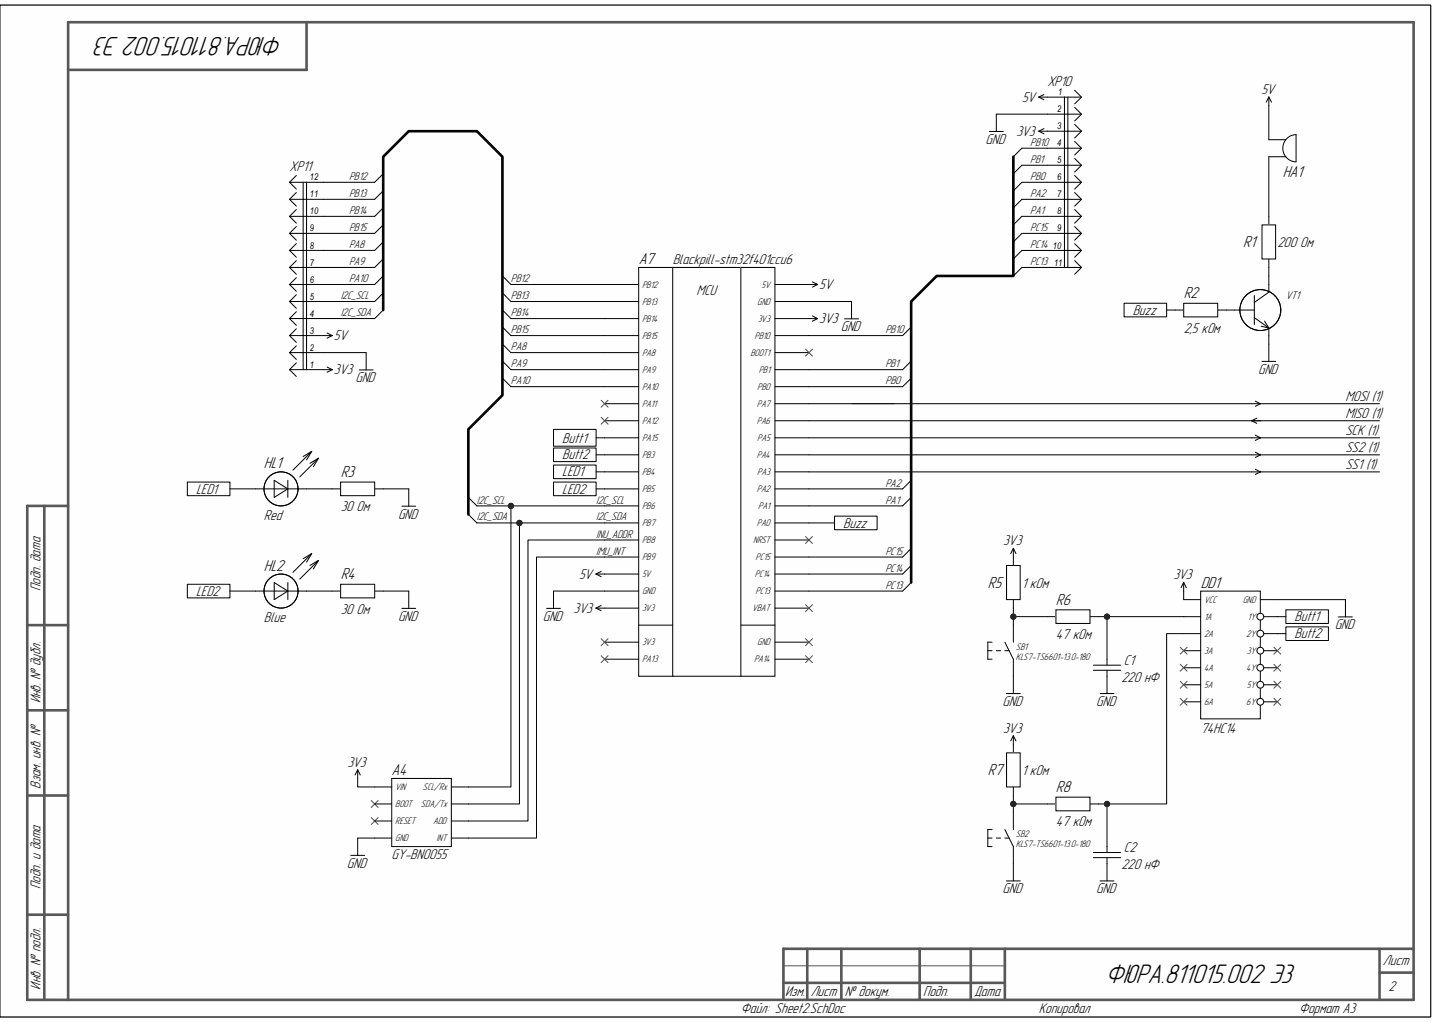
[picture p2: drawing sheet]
<svg xmlns="http://www.w3.org/2000/svg" width="420mm" height="297mm" viewBox="0 0 420 297" stroke-linecap="round" stroke-linejoin="round" font-family="sans-serif">
<path d="M0 1.5h415.8v294h-415.8z" fill-rule="evenodd" fill="#fefefe"/>
<path d="M0 1.5h415.8v294h-415.8z" fill="none" stroke="#000" stroke-width=".29"/>
<path d="M0 1.5h415.8v294h-415.8z" fill-rule="evenodd" fill="#fefefe"/>
<path d="M0 1.5h415.8v294h-415.8z" fill="none" stroke="#000" stroke-width=".29"/>
<g fill="none" stroke="#585858" stroke-width=".76">
<path d="M89.1 6.4v13.9h-69.3M12.9 147v143.6M19.8 147h-11.9v143.6h403v-284.1h-391.1v284.1M7.9 181.7h11.9M7.9 206.4h11.9M7.9 231.2h11.9M7.9 265.8h11.9M234.6 275.7v14.9M244.5 275.7v14.9M267.3 275.7v14.9M282.2 275.7v14.9M292.1 275.7v14.9"/>
<path d="M401 275.7v14.9M410.9 275.7h-183.2v14.9M227.7 285.6h64.4M401 282.7h9.9"/>
</g>
<path d="M227.7 280.7h64.4" fill="none" stroke="#585858" stroke-width=".29"/>
<path d="M185.6 77.7h9.9v118.8h-9.9z" fill-rule="evenodd" fill="#fefefe"/>
<path d="M185.6 77.7h9.9v118.8h-9.9z" fill="none" stroke="#000" stroke-width=".29"/>
<path d="M195.5 77.7h19.8v118.8h-19.8z" fill-rule="evenodd" fill="#fefefe"/>
<path d="M195.5 77.7h19.8v118.8h-19.8z" fill="none" stroke="#000" stroke-width=".29"/>
<path d="M215.3 77.7h9.9v118.8h-9.9z" fill-rule="evenodd" fill="#fefefe"/>
<g fill="none" stroke="#000" stroke-width=".29">
<path d="M215.3 77.7h9.9v118.8h-9.9zM175.7 82.7h9.9M175.7 87.6h9.9M175.7 92.6h9.9M175.7 97.5h9.9M225.2 82.7h9.9M225.2 87.6h9.9M225.2 92.6h9.9M225.2 97.5h9.9M245.5 92.7h4M247.5 87.6v5.1M341.6 90.1h2.4"/>
<path d="M353.9 90.1h10.7M364.6 92.3l4.2 3M364.6 85.9v8.4M366.6 94.8l2.2 .5M367.5 93.3l1.3 2M368.8 80.2v4.5M368.8 95.5v4.5M368.8 84.9l-4.2 3M175.7 102.5h9.9M175.7 107.4h9.9M175.7 112.4h9.9M175.7 117.3h9.9"/>
<path d="M225.2 102.5h9.9M225.2 107.4h9.9M225.2 112.4h9.9M225.2 117.3h9.9M175.7 122.3h9.9M175.7 127.2h9.9M175.7 132.2h9.9M175.7 137.1h9.9M225.2 122.3h9.9M225.2 127.2h9.9M225.2 132.2h9.9M225.2 137.1h9.9"/>
<path d="M175.7 142.1h9.9M175.7 147h9.9M175.7 152h9.9M175.7 156.9h9.9M225.2 142.1h9.9M225.2 147h9.9M225.2 152h9.9M225.2 156.9h9.9M158.9 176.8h4M160.9 171.8v5M173.2 166.8h12.4M173.2 166.8l1.5 .8"/>
<path d="M174.7 166.1l-1.5 .7M175.7 161.9h9.9M175.7 171.8h9.9M175.7 176.7h9.9M225.2 161.9h9.9M225.2 166.8h9.9M225.2 171.8h9.9M225.2 176.7h9.9M175.7 186.6h9.9M175.7 191.6h9.9M185.6 181.7h9.9M215.3 181.7h9.9"/>
<path d="M225.2 186.6h9.9M225.2 191.6h9.9"/>
<circle cx="366.3" cy="90.1" r="5.9"/>
</g>
<path d="M344 88.1h9.9v4h-9.9z" fill-rule="evenodd" fill="#fefefe"/>
<path d="M368.8 62.9v2.5M368.8 75.3v2.4M344 88.1h9.9v4h-9.9z" fill="none" stroke="#000" stroke-width=".29"/>
<path d="M366.8 65.4h4v9.9h-4z" fill-rule="evenodd" fill="#fefefe"/>
<path d="M368.8 28.2l-.8 1.5M368.8 28.2l.7 1.5M368.8 28.2v2.5M376.7 39.1a3.9 3.9 0 0 0-3.8 4 3.9 3.9 0 0 0 3.7 3.9M376.7 39.1v8M368.8 40.6h4.9M368.8 45.6h4.9M366.8 65.4h4v9.9h-4zM366.8 105h4M368.8 100v5" fill="none" stroke="#000" stroke-width=".29"/>
<path d="M326.7 88.1h12.4v4h-12.4z" fill-rule="evenodd" fill="#fefefe"/>
<path d="M326.7 88.1h12.4v4h-12.4z" fill="none" stroke="#000" stroke-width=".29"/>
<path d="M349 171.8h17.3v37.1h-17.3z" fill-rule="evenodd" fill="#fefefe"/>
<g fill="none" stroke="#000" stroke-width=".29">
<path d="M344 174.3h5M344 179.2h5M349 171.8h17.3v37.1h-17.3zM366.3 174.3h5M366.3 179.2h5M344 184.1h5M344 189.1h5M344 194.1h5M344 199h5M366.3 184.1h5M366.3 189.1h5M366.3 194.1h5"/>
<path d="M366.3 199h5M344 204h5M366.3 204h5"/>
</g>
<circle cx="366.3" cy="179.2" r=".99" fill="#fefefe"/>
<circle cx="366.3" cy="179.2" r=".99" fill="none" stroke="#000" stroke-width=".29"/>
<circle cx="366.3" cy="184.1" r=".99" fill="#fefefe"/>
<circle cx="366.3" cy="184.1" r=".99" fill="none" stroke="#000" stroke-width=".29"/>
<circle cx="366.3" cy="189.1" r=".99" fill="#fefefe"/>
<circle cx="366.3" cy="189.1" r=".99" fill="none" stroke="#000" stroke-width=".29"/>
<circle cx="366.3" cy="194" r=".99" fill="#fefefe"/>
<circle cx="366.3" cy="194" r=".99" fill="none" stroke="#000" stroke-width=".29"/>
<circle cx="366.3" cy="199" r=".99" fill="#fefefe"/>
<circle cx="366.3" cy="199" r=".99" fill="none" stroke="#000" stroke-width=".29"/>
<circle cx="366.3" cy="204" r=".99" fill="#fefefe"/>
<g fill="none" stroke="#000" stroke-width=".29">
<path d="M294.5 159.4l-.7 1.5M294.5 159.4l.8 1.5M294.5 159.4v4.9M173.2 176.7l1.5 .8M173.2 176.7h2.5M174.7 176l-1.5 .7M294.5 174.3v2.4M344 169.3l-.7 1.5M344 169.3l.8 1.5M344 169.3v2.5M389 179.3h4.1M391.1 174.3v5"/>
<circle cx="366.3" cy="204" r=".99"/>
</g>
<path d="M292.6 164.3h3.9v10h-3.9z" fill-rule="evenodd" fill="#fefefe"/>
<path d="M292.6 164.3h3.9v10h-3.9zM304.4 179.2h2.5M316.8 179.2h2.5M294.5 196.5v5.1M292.5 201.6h4" fill="none" stroke="#000" stroke-width=".29"/>
<path d="M306.9 177.2h9.9v4h-9.9z" fill-rule="evenodd" fill="#fefefe"/>
<path d="M306.9 177.2h9.9v4h-9.9zM287.1 189.1h1.2M288.3 186.6h-1.2v5h1.2M289.6 189.1h1.2M292.1 186.6l2.4 5v4.9M292.1 189.1h1.2M294.5 181.7v4.9M317.8 194.8h7.9M317.8 193.3h7.9M321.8 191.6v1.7M321.8 194.8v6.8M319.7 201.6h4.1" fill="none" stroke="#000" stroke-width=".29"/>
<path d="M373.7 177.2h12.4v4h-12.4z" fill-rule="evenodd" fill="#fefefe"/>
<path d="M373.7 177.2h12.4v4h-12.4zM294.5 213.8l-.7 1.5M294.5 213.8l.8 1.5M294.5 213.8v5M294.5 228.7v2.5" fill="none" stroke="#000" stroke-width=".29"/>
<path d="M292.6 218.8h3.9v9.9h-3.9z" fill-rule="evenodd" fill="#fefefe"/>
<path d="M292.6 218.8h3.9v9.9h-3.9zM304.4 233.6h2.5M316.8 233.6h2.5M292.5 256h4M294.5 251v5" fill="none" stroke="#000" stroke-width=".29"/>
<path d="M306.9 231.7h9.9v3.9h-9.9z" fill-rule="evenodd" fill="#fefefe"/>
<path d="M294.5 236.1v5M306.9 231.7h9.9v3.9h-9.9zM287.1 243.6h1.2M288.3 241.1h-1.2v4.9h1.2M289.6 243.6h1.2M292.1 241.1l2.4 4.9v5M292.1 243.6h1.2M317.8 249.2h7.9M317.8 247.8h7.9M319.7 256h4.1M321.8 246v1.8M321.8 249.2v6.8" fill="none" stroke="#000" stroke-width=".29"/>
<path d="M373.7 182.2h12.4v3.9h-12.4z" fill-rule="evenodd" fill="#fefefe"/>
<g fill="none" stroke="#000" stroke-width=".29">
<path d="M363.8 117.3h2.6M364.8 116.6l1.6 .7M366.4 117.3l-1.6 .8M363.8 122.3l1.5 .7M363.8 122.3h2.5M363.8 137.1h2.6M363.8 132.2h2.6M363.8 127.2h2.6M364.8 136.4l1.6 .7M364.8 131.4l1.6 .8M364.8 126.5l1.6 .7M365.3 121.5l-1.5 .8"/>
<path d="M366.4 137.1l-1.6 .8M366.4 132.2l-1.6 .7M366.4 127.2l-1.6 .8M373.7 182.2h12.4v3.9h-12.4z"/>
</g>
<path d="M160.9 135.1h12.4v4h-12.4z" fill-rule="evenodd" fill="#fefefe"/>
<path d="M160.9 135.1h12.4v4h-12.4z" fill="none" stroke="#000" stroke-width=".29"/>
<path d="M160.9 140.1h12.4v4h-12.4z" fill-rule="evenodd" fill="#fefefe"/>
<path d="M160.9 140.1h12.4v4h-12.4z" fill="none" stroke="#000" stroke-width=".29"/>
<path d="M160.9 130.2h12.4v4h-12.4z" fill-rule="evenodd" fill="#fefefe"/>
<path d="M160.9 130.2h12.4v4h-12.4z" fill="none" stroke="#000" stroke-width=".29"/>
<path d="M160.9 124.8h12.4v4.9h-12.4z" fill-rule="evenodd" fill="#fefefe"/>
<path d="M160.9 124.8h12.4v4.9h-12.4z" fill="none" stroke="#000" stroke-width=".29"/>
<path d="M242.6 150h12.3v4h-12.3z" fill-rule="evenodd" fill="#fefefe"/>
<g fill="none" stroke="#000" stroke-width=".29">
<path d="M79.7 139.6l4 2.5-4 2.5zM83.7 139.6v5M90.6 131.2l-5.5 5.4M90.6 131.2l-2.5 1.5M90.6 131.2l-1.5 2.5M92.6 133.2l-5.5 5.4M92.6 133.2l-2.5 1.5M92.6 133.2l-1.5 2.4M74.3 142.1h14.8M242.6 150h12.3v4h-12.3zM74.3 171.8h14.8M79.7 169.3l4 2.5-4 2.5z"/>
<path d="M83.7 169.3v5M90.6 160.9l-5.5 5.4M90.6 160.9l-2.5 1.5M90.6 160.9l-1.5 2.5M92.6 162.9l-5.5 5.4M92.6 162.9l-2.5 1.4M92.6 162.9l-1.5 2.4M104 223.7l-.8 1.5M104 223.7l.7 1.5M104 223.7v2.5M101.9 248.6h4.1M104 243.6v5"/>
<circle cx="81.7" cy="142.1" r="4.9"/>
<circle cx="81.7" cy="142.1" r="5"/>
<circle cx="81.7" cy="171.8" r="4.9"/>
<circle cx="81.7" cy="171.8" r="5"/>
</g>
<path d="M54.5 140.1h12.3v4h-12.3z" fill-rule="evenodd" fill="#fefefe"/>
<path d="M54.5 140.1h12.3v4h-12.3z" fill="none" stroke="#000" stroke-width=".29"/>
<path d="M54.5 169.8h12.3v4h-12.3z" fill-rule="evenodd" fill="#fefefe"/>
<path d="M96.5 142.1h2.5M108.9 142.1h2.5M54.5 169.8h12.3v4h-12.3z" fill="none" stroke="#000" stroke-width=".29"/>
<path d="M99 140.1h9.9v4h-9.9z" fill-rule="evenodd" fill="#fefefe"/>
<path d="M99 140.1h9.9v4h-9.9zM96.5 171.8h2.5M108.9 171.8h2.5" fill="none" stroke="#000" stroke-width=".29"/>
<path d="M99 169.8h9.9v4h-9.9z" fill-rule="evenodd" fill="#fefefe"/>
<g fill="none" stroke="#000" stroke-width=".29">
<path d="M287.6 38.2h4M289.6 33.2v5M301.9 28.2h12.4M301.9 38.1h12.4M301.9 28.2l1.5 .8M301.9 38.1l1.5 .8M303.4 27.5l-1.5 .7M303.4 37.4l-1.5 .7M304.4 33.2h9.9M309.4 28.2v49.5M310.4 28.2v49.5M312.3 31.2l2 2"/>
<path d="M312.3 26.2l2 2M312.3 36.2l2 1.9M314.3 28.2l-2 2M314.3 33.2l-2 2M314.3 38.1l-2 2M84.2 57.9l1.9 2M84.2 53l1.9 2M84.2 57.9h9.9M84.2 53h9.9M86.1 55.9l-1.9 2M86.1 51l-1.9 2M88.1 53v54.4"/>
<path d="M89.1 53v54.4M111.4 50.5l-2.5 2.5M111.4 55.5l-2.5 2.4M297 43.1l-2.5 2.5M297 48l-2.5 2.5M297 53l-2.5 2.5M297 57.9l-2.5 2.5M304.4 57.9h9.9M304.4 53h9.9M304.4 43.1h9.9M304.4 48h9.9M312.3 41.1l2 2"/>
<path d="M312.3 51l2 2M312.3 46l2 2M312.3 55.9l2 2M314.3 43.1l-2 2M314.3 48l-2 2M314.3 53l-2 2M314.3 57.9l-2 2M84.2 77.7l1.9 2M84.2 72.8l1.9 2M84.2 62.9l1.9 2M84.2 67.8l1.9 2M84.2 77.7h9.9"/>
<path d="M84.2 72.8h9.9M84.2 67.8h9.9M84.2 62.9h9.9M86.1 75.7l-1.9 2M86.1 70.8l-1.9 2M86.1 65.8l-1.9 2M86.1 60.9l-1.9 2M111.4 75.3l-2.5 2.4M111.4 70.3l-2.5 2.5M111.4 65.4l-2.5 2.4M111.4 60.4l-2.5 2.5M297 62.9l-2.5 2.5"/>
<path d="M297 67.8l-2.5 2.5M297 72.8l-2.5 2.5M297 77.7l-2.5 2.5M304.4 77.7h9.9M304.4 72.8h9.9M304.4 67.8h9.9M304.4 62.9h9.9M312.3 60.9l2 2M312.3 70.8l2 2M312.3 65.8l2 2M312.3 75.7l2 2M314.3 62.9l-2 2"/>
<path d="M314.3 67.8l-2 2M314.3 72.8l-2 2M314.3 77.7l-2 2M84.2 82.7l1.9 2M84.2 97.5h12.4M84.2 97.5l1.9 2M84.2 92.6h9.9M84.2 92.6l1.9 2M84.2 87.6h9.9M84.2 82.7h9.9M84.2 87.6l1.9 2M86.1 95.5l-1.9 2"/>
<path d="M86.1 90.6l-1.9 2M86.1 85.6l-1.9 2M86.1 80.7l-1.9 2M95.1 96.8l1.5 .7M96.6 97.5l-1.5 .8M111.4 80.2l-2.5 2.5M111.4 85.1l-2.5 2.5M111.4 90.1l-2.5 2.5M146 95l2.5 2.5M146 90.1l2.5 2.5M146 85.1l2.5 2.5M146 80.2l2.5 2.5"/>
<path d="M264.8 95l-2.4 2.5M84.2 107.4h12.4M84.2 102.5h9.9M84.2 102.5l1.9 2M84.2 107.4l1.9 2M86.1 105.4l-1.9 2M86.1 100.5l-1.9 2M95.1 106.7l1.5 .7M96.6 107.4l-1.5 .8M104.4 107.5h4M106.4 102.5v5M146 109.9l2.5 2.5"/>
<path d="M146 104.9l2.5 2.5M146 100l2.5 2.5M264.8 105l-2.4 2.4M264.8 109.9l-2.4 2.5M264.8 139.6l-2.4 2.5M116.8 147.1h4M118.8 142.1v5M264.8 144.6l-2.4 2.4M264.8 159.4l-2.4 2.5M99 169.8h9.9v4h-9.9zM116.8 176.8h4M118.8 171.8v5"/>
<path d="M264.8 164.3l-2.4 2.5M264.8 169.3l-2.4 2.5"/>
</g>
<g fill="none" stroke="#4c4c4c" stroke-width=".29">
<path d="M174.7 116.3l2 2M176.7 116.3l-2 2M234.1 101.5l2 2M236.1 101.5l-2 2M174.7 121.3l2 2M176.7 121.3l-2 2M234.1 155.9l2 2M236.1 155.9l-2 2M234.1 175.7l2 2M236.1 175.7l-2 2M174.7 185.6l2 2M174.7 190.6l2 2"/>
<path d="M176.7 185.6l-2 2M176.7 190.6l-2 2M234.1 185.6l2 2M234.1 190.6l2 2M236.1 185.6l-2 2M236.1 190.6l-2 2M343 188.1l2 2M343 193.1l2 2M343 198l2 2M345 188.1l-2 2M345 193.1l-2 2M345 198l-2 2"/>
<path d="M370.2 198l2.1 2M370.2 193.1l2.1 2M370.2 188.1l2.1 2M372.3 198l-2.1 2M372.3 193.1l-2.1 2M372.3 188.1l-2.1 2M343 202.9l2 2.1M345 202.9l-2 2.1M370.2 202.9l2.1 2.1M372.3 202.9l-2.1 2.1M107.9 232.6l2 2.1M107.9 237.6l2 2"/>
<path d="M109.9 232.6l-2 2.1M109.9 237.6l-2 2"/>
</g>
<path d="M113.9 226.2h17.3v19.8h-17.3z" fill-rule="evenodd" fill="#fefefe"/>
<g fill="none" stroke="#000" stroke-width=".29">
<path d="M368.8 30.7v9.9M368.8 45.6v17.3M368.8 77.7v2.5M235.1 82.7h2.5M235.1 92.6h2.5M235.1 87.6h12.4M236.1 81.9l1.5 .8M236.1 91.8l1.5 .8M237.6 82.7l-1.5 .7M237.6 92.6l-1.5 .7M339.1 90.1h2.5M136.1 149.5l2.5 2.5"/>
<path d="M136.1 144.6l2.5 2.4M235.1 152h7.5M160.9 171.8h14.8M294.5 176.7v2.5h9.9M344 171.8v2.5M371.3 174.3h19.8M108.9 228.7h5M108.9 233.6h5M108.9 238.6h5M113.9 226.2h17.3v19.8h-17.3zM131.2 228.7h4.9M131.2 233.6h4.9"/>
<path d="M131.2 238.6h4.9M108.9 243.6h5M131.2 243.6h4.9"/>
</g>
<path d="M247.5 117.3h12.4" fill="none" stroke="#727272" stroke-width=".29"/>
<circle cx="294.5" cy="179.2" r=".75" fill="#262626"/>
<circle cx="294.5" cy="179.2" r=".75" fill="none" stroke="#262626" stroke-width=".29"/>
<path d="M321.8 179.2v12.4" fill="none" stroke="#000" stroke-width=".29"/>
<circle cx="321.8" cy="179.2" r=".75" fill="#262626"/>
<circle cx="321.8" cy="179.2" r=".75" fill="none" stroke="#262626" stroke-width=".29"/>
<path d="M294.5 179.2v2.5" fill="none" stroke="#000" stroke-width=".29"/>
<circle cx="294.5" cy="179.2" r=".75" fill="#262626"/>
<circle cx="294.5" cy="179.2" r=".75" fill="none" stroke="#262626" stroke-width=".29"/>
<path d="M371.3 179.2h2.4M294.5 231.2v2.4h9.9" fill="none" stroke="#000" stroke-width=".29"/>
<circle cx="294.5" cy="233.6" r=".75" fill="#262626"/>
<circle cx="294.5" cy="233.6" r=".75" fill="none" stroke="#262626" stroke-width=".29"/>
<path d="M321.8 233.6v12.4" fill="none" stroke="#000" stroke-width=".29"/>
<circle cx="321.8" cy="233.6" r=".75" fill="#262626"/>
<circle cx="321.8" cy="233.6" r=".75" fill="none" stroke="#262626" stroke-width=".29"/>
<path d="M294.5 233.6v2.5" fill="none" stroke="#000" stroke-width=".29"/>
<circle cx="294.5" cy="233.6" r=".75" fill="#262626"/>
<circle cx="294.5" cy="233.6" r=".75" fill="none" stroke="#262626" stroke-width=".29"/>
<path d="M319.3 179.2h24.7M371.3 184.1h2.4" fill="none" stroke="#000" stroke-width=".29"/>
<circle cx="321.8" cy="179.2" r=".75" fill="#262626"/>
<circle cx="321.8" cy="179.2" r=".75" fill="none" stroke="#262626" stroke-width=".29"/>
<path d="M344 184.1h-4.9v49.5h-19.8" fill="none" stroke="#000" stroke-width=".29"/>
<circle cx="321.8" cy="233.6" r=".75" fill="#262626"/>
<circle cx="321.8" cy="233.6" r=".75" fill="none" stroke="#262626" stroke-width=".29"/>
<g fill="none" stroke="#000" stroke-width=".29">
<path d="M289.6 33.2h14.8M94.1 53h14.8M94.1 57.9h14.8M297 43.1h7.4M297 48h7.4M297 53h7.4M297 57.9h7.4M94.1 77.7h14.8M94.1 72.8h14.8M94.1 67.8h14.8M94.1 62.9h14.8M297 62.9h7.4"/>
<path d="M297 67.8h7.4M297 72.8h7.4M297 77.7h7.4M94.1 87.6h14.8M94.1 82.7h14.8M94.1 92.6h14.8M148.5 97.5h27.2M148.5 92.6h27.2M148.5 87.6h27.2M148.5 82.7h27.2M235.1 97.5h27.3M94.1 102.5h12.3"/>
<path d="M148.5 112.4h27.2M148.5 107.4h27.2M148.5 102.5h27.2M235.1 112.4h27.3M235.1 107.4h27.3M235.1 117.3h128.7M173.3 137.1h2.4M173.3 132.2h2.4M173.3 127.2h2.4M235.1 137.1h128.7M235.1 132.2h128.7M235.1 127.2h128.7"/>
<path d="M66.8 142.1h7.5M89.1 142.1h7.4M111.4 142.1h7.4M173.3 142.1h2.4M175.7 156.9h-22.2v81.7h-17.4M175.7 152h-24.7v81.6h-14.9M235.1 142.1h27.3M235.1 147h27.3M66.8 171.8h7.5M89.1 171.8h7.4M111.4 171.8h7.4M175.7 161.9h-19.8v81.7h-19.8"/>
<path d="M235.1 171.8h27.3M235.1 161.9h27.3M235.1 166.8h27.3M104 226.2v2.5h4.9M104 243.6h4.9"/>
</g>
<circle cx="151" cy="152" r=".75" fill="#262626"/>
<circle cx="151" cy="152" r=".75" fill="none" stroke="#262626" stroke-width=".29"/>
<path d="M175.7 147h-27.2v81.7h-12.4" fill="none" stroke="#000" stroke-width=".29"/>
<circle cx="148.5" cy="147" r=".75" fill="#262626"/>
<circle cx="148.5" cy="147" r=".75" fill="none" stroke="#262626" stroke-width=".29"/>
<path d="M138.6 152h12.4" fill="none" stroke="#000" stroke-width=".29"/>
<circle cx="151" cy="152" r=".75" fill="#262626"/>
<circle cx="151" cy="152" r=".75" fill="none" stroke="#262626" stroke-width=".29"/>
<path d="M138.6 147h9.9" fill="none" stroke="#000" stroke-width=".29"/>
<circle cx="148.5" cy="147" r=".75" fill="#262626"/>
<circle cx="148.5" cy="147" r=".75" fill="none" stroke="#262626" stroke-width=".29"/>
<path d="M366.3 117.3h34.7M235.1 122.3h165.9M366.3 127.2h34.7M366.3 132.2h34.7M366.3 137.1h34.7" fill="none" stroke="#000" stroke-width=".29"/>
<path d="M294.5 45.6v34.6h-22.2l-7.5 7.4v81.7M111.4 90.1v-44.5l7.4-7.5h19.8l7.4 7.5v69.3l-9.9 9.9v24.7" fill="none" stroke="#000" stroke-width=".76"/>
<g font-size="8.2">
<text x="82.2" y="10.8" transform="rotate(-180 82.2 10.8)">ФЮРА.811015.002 Э3</text>
<text x="321.3" y="285.7">ФЮРА.811015.002 Э3</text>
</g>
<g font-size="4.8">
<text x="372.8" y="51.3">HA1</text>
<text x="361.4" y="71.8">R1</text>
<text x="185.6" y="76.7">A7</text>
<text x="344" y="86.6">R2</text>
<text x="76.7" y="136.1">HL1</text>
<text x="99" y="138.6">R3</text>
<text x="76.7" y="165.8">HL2</text>
<text x="99" y="168.3">R4</text>
<text x="287.1" y="170.8">R5</text>
<text x="349" y="170.8">DD1</text>
<text x="306.9" y="175.7">R6</text>
<text x="113.8" y="225.2">A4</text>
<text x="287.1" y="225.2">R7</text>
<text x="306.9" y="230.2">R8</text>
</g>
<g font-size="4.3">
<text x="297.1" y="29.6">5V</text>
<text x="304.4" y="24.8">XP10</text>
<text x="366.6" y="27.3">5V</text>
<text x="286.5" y="41.8">GND</text>
<text x="295.4" y="39.5">3V3</text>
<text x="84.2" y="49.6">XP11</text>
<text x="371.3" y="71.9">200 Ом</text>
<text x="195.5" y="76.8">Blackpill-stm32f401ccu6</text>
<text x="202.4" y="85.7">MCU</text>
<text x="238.1" y="84">5V</text>
<text x="238.1" y="93.9">3V3</text>
<text x="329.2" y="91.5">Buzz</text>
<text x="97.1" y="98.9">5V</text>
<text x="244.4" y="96.3">GND</text>
<text x="344" y="96.6">2,5 кОм</text>
<text x="97.1" y="108.8">3V3</text>
<text x="103.3" y="111.1">GND</text>
<text x="365.7" y="108.7">GND</text>
<text x="391" y="116.4">MOSI (1)</text>
<text x="391" y="121.4">MISO (1)</text>
<text x="163.4" y="128.6">Butt1</text>
<text x="391" y="131.3">SS2 (1)</text>
<text x="391" y="126.3">SCK (1)</text>
<text x="163.4" y="133.5">Butt2</text>
<text x="391" y="136.2">SS1 (1)</text>
<text x="57" y="143.4">LED1</text>
<text x="163.4" y="138.5">LED1</text>
<text x="163.4" y="143.4">LED2</text>
<text x="99" y="148.6">30 Ом</text>
<text x="76.7" y="151.1">Red</text>
<text x="115.7" y="150.7">GND</text>
<text x="245.1" y="153.3">Buzz</text>
<text x="291.5" y="158.5">3V3</text>
<text x="11.8" y="171.8" transform="rotate(-90 11.8 171.8)">Подп. дата</text>
<text x="57" y="173.1">LED2</text>
<text x="168.3" y="168.2">5V</text>
<text x="297" y="170.9">1 кОм</text>
<text x="341" y="168.4">3V3</text>
<text x="99" y="178.3">30 Ом</text>
<text x="166.7" y="178.1">3V3</text>
<text x="76.7" y="180.8">Blue</text>
<text x="115.7" y="180.4">GND</text>
<text x="157.8" y="180.4">GND</text>
<text x="306.9" y="185.7">47 кОм</text>
<text x="376.3" y="180.6">Butt1</text>
<text x="376.3" y="185.5">Butt2</text>
<text x="387.9" y="182.9">GND</text>
<text x="326.7" y="193.2">C1</text>
<text x="326" y="198.2">220 нФ</text>
<text x="11.8" y="204.4" transform="rotate(-90 11.8 204.4)">Инв. № дубл.</text>
<text x="291.4" y="205.2">GND</text>
<text x="318.6" y="205.2">GND</text>
<text x="291.5" y="212.9">3V3</text>
<text x="349" y="212.9">74HC14</text>
<text x="101" y="222.8">3V3</text>
<text x="297" y="225.3">1 кОм</text>
<text x="11.8" y="229.2" transform="rotate(-90 11.8 229.2)">Взам. инв. №</text>
<text x="306.9" y="240.2">47 кОм</text>
<text x="113.8" y="249.6">GY-BNO055</text>
<text x="326.7" y="247.6">C2</text>
<text x="100.8" y="252.2">GND</text>
<text x="326" y="252.6">220 нФ</text>
<text x="11.8" y="258.4" transform="rotate(-90 11.8 258.4)">Подп. и дата</text>
<text x="291.4" y="259.6">GND</text>
<text x="318.6" y="259.6">GND</text>
<text x="402" y="280.5">Лист</text>
<text x="11.8" y="287.6" transform="rotate(-90 11.8 287.6)">Инв. № подл.</text>
<text x="403.6" y="288">2</text>
<text x="228.2" y="289.5">Изм.</text>
<text x="235.6" y="289.5">Лист № докум.</text>
<text x="268.3" y="289.5">Подп.</text>
<text x="283.1" y="289.5">Дата</text>
<text x="215.3" y="294.4">Файл: Sheet2.SchDoc</text>
<text x="302" y="294.4">Копировал</text>
<text x="377.6" y="294.4">Формат А3</text>
</g>
<g font-size="3.4">
<text x="299.5" y="42.4">PB10</text>
<text x="299.5" y="47.3">PB1</text>
<text x="101.5" y="52.3">PB12</text>
<text x="299.5" y="52.3">PB0</text>
<text x="101.5" y="57.2">PB13</text>
<text x="299.5" y="57.2">PA2</text>
<text x="101.5" y="62.2">PB14</text>
<text x="299.5" y="62.2">PA1</text>
<text x="101.5" y="67.1">PB15</text>
<text x="299.5" y="67.1">PC15</text>
<text x="101.5" y="72.1">PA8</text>
<text x="101.5" y="77">PA9</text>
<text x="299.5" y="72.1">PC14</text>
<text x="299.5" y="77">PC13</text>
<text x="101.5" y="82">PA10</text>
<text x="148.5" y="82">PB12</text>
<text x="99" y="86.9">I2C_SCL</text>
<text x="148.5" y="86.9">PB13</text>
<text x="373.7" y="86.9">VT1</text>
<text x="99" y="91.9">I2C_SDA</text>
<text x="148.5" y="91.9">PB14</text>
<text x="148.5" y="101.8">PA8</text>
<text x="148.5" y="96.8">PB15</text>
<text x="257.4" y="96.8">PB10</text>
<text x="148.5" y="106.7">PA9</text>
<text x="257.4" y="106.7">PB1</text>
<text x="148.5" y="111.7">PA10</text>
<text x="257.4" y="111.7">PB0</text>
<text x="257.4" y="141.4">PA2</text>
<text x="138.6" y="146.3">I2C_SCL</text>
<text x="173.3" y="146.3">I2C_SCL</text>
<text x="257.4" y="146.3">PA1</text>
<text x="138.6" y="151.3">I2C_SDA</text>
<text x="173.3" y="151.3">I2C_SDA</text>
<text x="173.3" y="156.2">INU_ADDR</text>
<text x="173.3" y="161.2">IMU_INT</text>
<text x="257.4" y="161.2">PC15</text>
<text x="257.4" y="166.1">PC14</text>
<text x="257.4" y="171.1">PC13</text>
</g>
<g font-size="2.9">
<text x="186.6" y="83.6">PB12</text>
<text x="221.3" y="83.6">5V</text>
<text x="186.6" y="88.5">PB13</text>
<text x="220.1" y="88.5">GND</text>
<text x="186.6" y="93.5">PB14</text>
<text x="220.2" y="93.5">3V3</text>
<text x="186.6" y="98.4">PB15</text>
<text x="219.3" y="98.4">PB10</text>
<text x="186.6" y="103.4">PA8</text>
<text x="218.1" y="103.4">BOOT1</text>
<text x="186.6" y="108.3">PA9</text>
<text x="186.6" y="113.3">PA10</text>
<text x="220.1" y="113.3">PB0</text>
<text x="220.5" y="108.3">PB1</text>
<text x="186.6" y="118.2">PA11</text>
<text x="220" y="118.2">PA7</text>
<text x="186.6" y="123.2">PA12</text>
<text x="220" y="123.2">PA6</text>
<text x="186.6" y="128.1">PA15</text>
<text x="220.1" y="128.1">PA5</text>
<text x="186.6" y="133.1">PB3</text>
<text x="220" y="133.1">PA4</text>
<text x="186.6" y="138">PB4</text>
<text x="186.6" y="143">PB5</text>
<text x="220" y="143">PA2</text>
<text x="220.1" y="138">PA3</text>
<text x="186.6" y="148">PB6</text>
<text x="220.4" y="148">PA1</text>
<text x="186.6" y="152.9">PB7</text>
<text x="220" y="152.9">PA0</text>
<text x="186.6" y="157.8">PB8</text>
<text x="218.9" y="157.8">NRST</text>
<text x="186.6" y="162.8">PB9</text>
<text x="186.6" y="167.7">5V</text>
<text x="219.4" y="167.7">PC14</text>
<text x="219.6" y="162.8">PC15</text>
<text x="186.6" y="172.7">GND</text>
<text x="219.6" y="172.7">PC13</text>
<text x="186.6" y="177.6">3V3</text>
<text x="218.6" y="177.6">VBAT</text>
<text x="350" y="175.2">VCC</text>
<text x="361.2" y="175.2">GND</text>
<text x="350" y="180.1">1A</text>
<text x="350" y="185.1">2A</text>
<text x="362.2" y="185.1">2Y</text>
<text x="362.6" y="180.1">1Y</text>
<text x="186.6" y="187.5">3V3</text>
<text x="220.1" y="187.5">GND</text>
<text x="295.3" y="188.8">SB1</text>
<text x="295.3" y="191.8">KLS7-TS6601-13.0-180</text>
<text x="350" y="190">3A</text>
<text x="362.4" y="190">3Y</text>
<text x="186.6" y="192.5">PA13</text>
<text x="219.2" y="192.5">PA14</text>
<text x="350" y="194.9">4A</text>
<text x="362.2" y="194.9">4Y</text>
<text x="350" y="199.9">5A</text>
<text x="362.4" y="199.9">5Y</text>
<text x="350" y="204.9">6A</text>
<text x="362.2" y="204.9">6Y</text>
<text x="114.9" y="229.6">VIN</text>
<text x="122.9" y="229.6">SCL/Rx</text>
<text x="114.9" y="234.6">BOOT</text>
<text x="114.9" y="239.5">RESET</text>
<text x="122.3" y="234.6">SDA/Tx</text>
<text x="125.9" y="239.5">ADD</text>
<text x="114.9" y="244.5">GND</text>
<text x="126.9" y="244.5">INT</text>
<text x="295.3" y="243.2">SB2</text>
<text x="295.3" y="246.3">KLS7-TS6601-13.0-180</text>
</g>
<g font-size="2.7">
<text x="307.6" y="27.6">1</text>
<text x="307.3" y="32.6">2</text>
<text x="307.3" y="37.5">3</text>
<text x="307.3" y="42.5">4</text>
<text x="307.3" y="47.5">5</text>
<text x="90.1" y="52.4">12</text>
<text x="307.3" y="52.4">6</text>
<text x="90.1" y="57.4">11</text>
<text x="307.3" y="57.4">7</text>
<text x="90.1" y="62.3">10</text>
<text x="307.3" y="62.3">8</text>
<text x="90.1" y="67.3">9</text>
<text x="307.3" y="67.3">9</text>
<text x="90.1" y="77.2">7</text>
<text x="90.1" y="72.2">8</text>
<text x="306" y="72.2">10</text>
<text x="306.4" y="77.2">11</text>
<text x="90.1" y="82.1">6</text>
<text x="90.1" y="87.1">5</text>
<text x="90.1" y="92">4</text>
<text x="90.1" y="101.9">2</text>
<text x="90.1" y="97">3</text>
<text x="90.1" y="106.8">1</text>
</g>
<text font-size=".5" fill="#585858" x="12.4" y="290.7">ALTIUM GOSTBOM2.0 KEV</text>
</svg>
